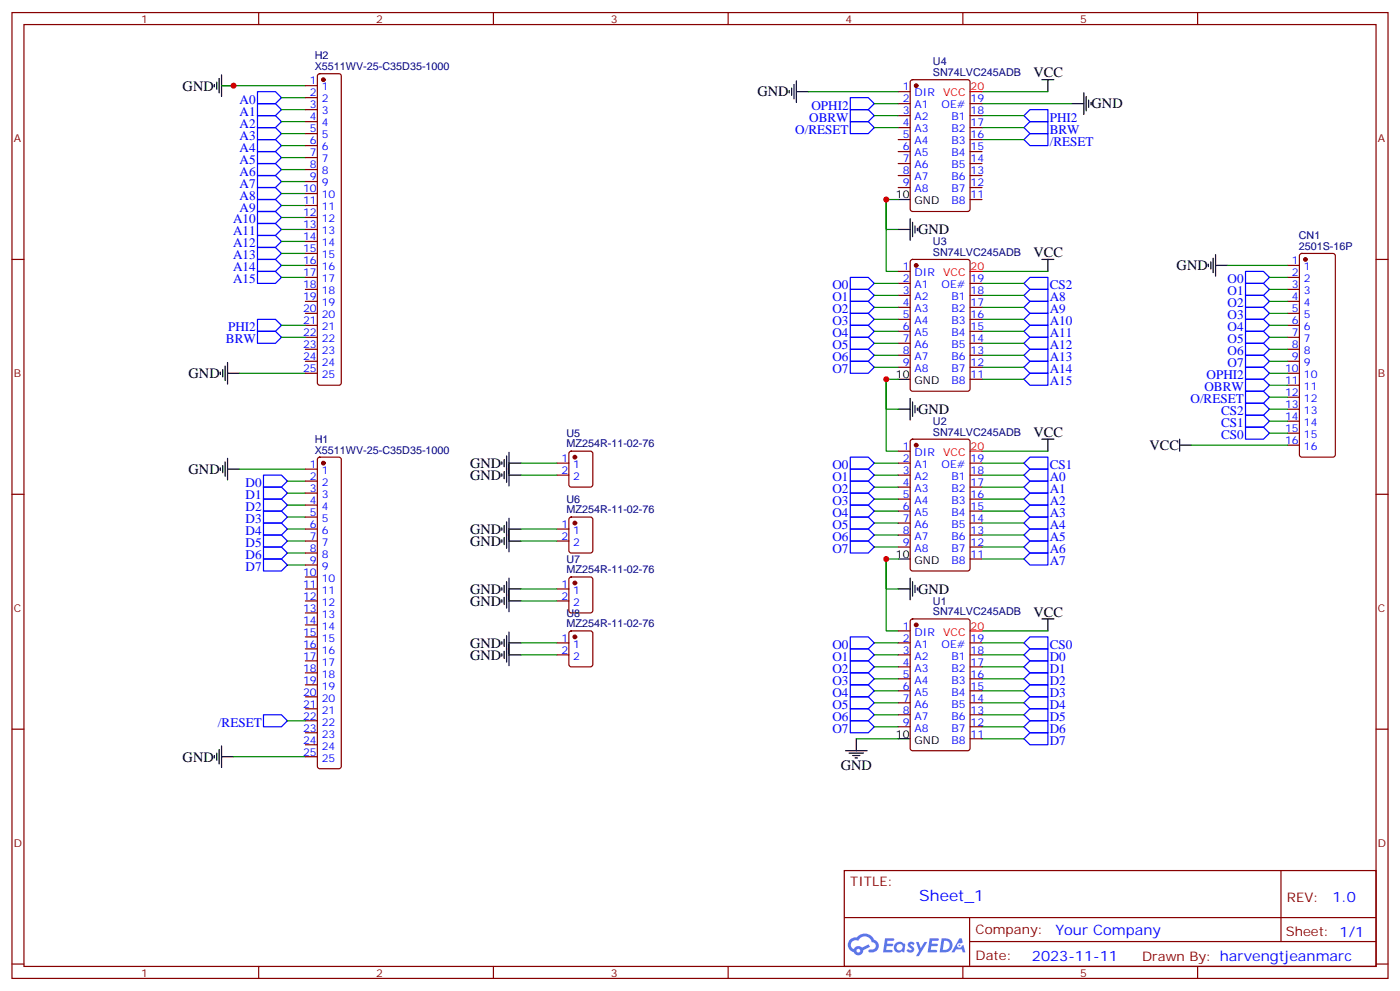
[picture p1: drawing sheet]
<svg xmlns="http://www.w3.org/2000/svg" width="412mm" height="292mm" viewBox="0 0 412 292" stroke-linecap="round" stroke-linejoin="round" font-family="sans-serif">
<g fill="none" stroke="#870000" stroke-width=".35">
<path d="M3.5 3.7h405.4v284.3h-405.4zM7.1 7.2h398.2v277.3h-398.2zM76.2 3.7v3.5M145.3 3.7v3.5M214.5 3.7v3.5M283.6 3.7v3.5M352.8 3.7v3.5M3.5 76.4h3.6M405.3 76.4h3.6M3.5 145.5h3.6M405.3 145.5h3.6M3.5 214.7h3.6"/>
<path d="M405.3 214.7h3.6M248.7 256.3h156.6v28.2h-156.6zM377.3 256.3v20.9M248.7 270.1h156.5M285.6 277.2h119.6M285.6 270.1v14.2M3.5 283.8h3.6M76.2 284.5v3.5M145.3 284.5v3.5M214.5 284.5v3.5M283.6 284.5v3.5M352.8 284.5v3.5"/>
<path d="M405.3 283.8h3.6"/>
</g>
<g fill="#5487ff">
<path d="M267.7 277.5a1.22 1.22 0 0 1 1.7 .2l-.4 .6a.47 .47 0 0 0-.3-.4 .47 .47 0 0 0-.5 .2l.1 .2a1.14 1.14 0 0 1 .8 1.8 1.14 1.14 0 0 1-1.9 0l-.2-.2 .5-.6 .7 .5a.29 .29 0 0 0 .3-.3 .29 .29 0 0 0-.2-.3 1.04 1.04 0 0 1-.6-1.7z"/>
<path d="M260.7 276.2h2.4l.3 .2-.2 .5-1.8 .1-.1 .8h1.5l.3 .4-.3 .4h-1.6l-.2 1.1h1.7l.2 .3-.2 .3-2.6 .1z"/>
<path d="M273.8 276.2h2.4l.3 .2-.1 .5-1.8 .1-.2 .8h1.6l.3 .4-.4 .4-1.6-.1-.1 1.1 1.7 .1 .2 .3-.2 .3-2.6 .1z"/>
<path d="M282.6 276.2h.7l.3 1.3-.6 .3a.69 .69 0 0 0-1 .3 .69 .69 0 0 0 .4 .9 .69 .69 0 0 0 .9-.6l.5-.2 .6 2.2h-.8l-.2-.9h-1.8l-.5 .9h-.8z"/>
<path d="M269.8 277.3h.8l.6 1.8 1.1-1.8h.9l-2.6 4.2h-.8l.9-1.5z"/>
<path d="M277.4 276.2l-.6 4.2h1.3a2.11 2.11 0 0 0 2.5-2.1 2.11 2.11 0 0 0-2.5-2.1zM278.1 277a1.39 1.39 0 0 1 1.7 1.4 1.39 1.39 0 0 1-1.8 1.2h-.3z"/>
<path d="M263.7 277.8a1.54 1.54 0 0 0-.1 2.2 1.54 1.54 0 0 0 2.2 .1l.6 .3 .3-2.3-.2-.3h-.4a1.49 1.49 0 0 0-2.4 0zM264 278.8a.94 .94 0 0 1 1.8 0 .94 .94 0 0 1-1.8 0z"/>
<path d="M250.4 276.6a2.18 2.18 0 0 0 1.1 3.7 1.44 1.44 0 0 0 1.6 .9 1.44 1.44 0 0 0 1.2-1.4l2-1.1-.5-.7-1.9 1a1.47 1.47 0 0 0-2.4 .4 1.39 1.39 0 0 1-.7-1.9 1.39 1.39 0 0 1 2-.5 2.12 2.12 0 0 1 2.2-1.3 2.12 2.12 0 0 1 1.9 1.7 1.14 1.14 0 0 1 1.1 1.4 1.14 1.14 0 0 1-1.7 .7 .43 .43 0 0 0-.5 .4 .43 .43 0 0 0 .4 .5 1.98 1.98 0 0 0 2.5-1.2 1.98 1.98 0 0 0-1.2-2.6 3.1 3.1 0 0 0-5.3-.6l-.9 .1zM252.3 279.9a.55 .55 0 0 1 1.1 0 .55 .55 0 0 1-1.1 0z"/>
<circle cx="282.6" cy="278.3" r=".26"/>
</g>
<g fill="none" stroke="#00f" stroke-width=".35">
<path d="M75.8 27h5.3l1.8 1.8-1.8 1.7h-5.3zM75.8 30.5h5.3l1.8 1.8-1.8 1.7h-5.3zM75.8 37.6h5.3l1.8 1.7-1.8 1.8h-5.3zM75.8 34h5.3l1.8 1.8-1.8 1.8h-5.3zM250.5 28.8h5.3l1.7 1.7-1.7 1.8h-5.3zM250.5 32.3h5.3l1.7 1.7-1.7 1.8h-5.3zM250.5 35.8h5.3l1.7 1.8-1.7 1.7h-5.3zM303.4 32.3h5.3v3.5h-5.3l-1.8-1.8zM303.4 35.8h5.3v3.5h-5.3l-1.8-1.7zM303.4 39.3h5.3v3.6h-5.3l-1.8-1.8zM75.8 41.1h5.3l1.8 1.8-1.8 1.7h-5.3zM75.8 48.2h5.3l1.8 1.7-1.8 1.8h-5.3z"/>
<path d="M75.8 44.6h5.3l1.8 1.8-1.8 1.8h-5.3zM75.8 51.7h5.3l1.8 1.7-1.8 1.8h-5.3zM75.8 55.2h5.3l1.8 1.8-1.8 1.7h-5.3zM75.8 58.7h5.3l1.8 1.8-1.8 1.8h-5.3zM75.8 62.3h5.3l1.8 1.7-1.8 1.8h-5.3zM75.8 65.8h5.3l1.8 1.8-1.8 1.7h-5.3zM75.8 69.3h5.3l1.8 1.8-1.8 1.7h-5.3zM75.8 72.8h5.3l1.8 1.8-1.8 1.8h-5.3zM75.8 76.4h5.3l1.8 1.7-1.8 1.8h-5.3zM75.8 79.9h5.3l1.8 1.8-1.8 1.7h-5.3zM366.9 79.9h5.3l1.7 1.8-1.7 1.7h-5.3zM75.8 94h5.3l1.8 1.8-1.8 1.7h-5.3z"/>
<path d="M75.8 97.5h5.3l1.8 1.8-1.8 1.8h-5.3zM250.5 81.7h5.3l1.7 1.7-1.7 1.8h-5.3zM250.5 85.2h5.3l1.7 1.8-1.7 1.7h-5.3zM250.5 88.7h5.3l1.7 1.8-1.7 1.8h-5.3zM250.5 92.3h5.3l1.7 1.7-1.7 1.8h-5.3zM250.5 95.8h5.3l1.7 1.7-1.7 1.8h-5.3zM250.5 99.3h5.3l1.7 1.8-1.7 1.7h-5.3zM303.4 99.3h5.3v3.5h-5.3l-1.8-1.7zM303.4 92.3h5.3v3.5h-5.3l-1.8-1.8zM303.4 95.8h5.3v3.5h-5.3l-1.8-1.8zM303.4 88.7h5.3v3.6h-5.3l-1.8-1.8zM303.4 85.2h5.3v3.5h-5.3l-1.8-1.7z"/>
<path d="M303.4 81.7h5.3v3.5h-5.3l-1.8-1.8zM366.9 87h5.3l1.7 1.7-1.7 1.8h-5.3zM366.9 83.4h5.3l1.7 1.8-1.7 1.8h-5.3zM366.9 90.5h5.3l1.7 1.8-1.7 1.7h-5.3zM366.9 94h5.3l1.7 1.8-1.7 1.7h-5.3zM366.9 97.5h5.3l1.7 1.8-1.7 1.8h-5.3zM250.5 102.8h5.3l1.7 1.8-1.7 1.8h-5.3zM250.5 106.4h5.3l1.7 1.7-1.7 1.8h-5.3zM303.4 109.9h5.3v3.5h-5.3l-1.8-1.7zM303.4 102.8h5.3v3.6h-5.3l-1.8-1.8zM303.4 106.4h5.3v3.5h-5.3l-1.8-1.8zM366.9 101.1h5.3l1.7 1.7-1.7 1.8h-5.3z"/>
<path d="M366.9 104.6h5.3l1.7 1.8-1.7 1.7h-5.3zM366.9 108.1h5.3l1.7 1.8-1.7 1.8h-5.3zM366.9 111.7h5.3l1.7 1.7-1.7 1.8h-5.3zM366.9 115.2h5.3l1.7 1.7-1.7 1.8h-5.3zM366.9 118.7h5.3l1.7 1.8-1.7 1.7h-5.3zM77.6 139.9h5.3l1.8 1.7-1.8 1.8h-5.3zM250.5 134.6h5.3l1.7 1.7-1.7 1.8h-5.3zM250.5 138.1h5.3l1.7 1.8-1.7 1.7h-5.3zM303.4 138.1h5.3v3.5h-5.3l-1.8-1.7zM303.4 134.6h5.3v3.5h-5.3l-1.8-1.8zM366.9 125.8h5.3l1.7 1.7-1.7 1.8h-5.3zM366.9 122.2h5.3l1.7 1.8-1.7 1.8h-5.3z"/>
<path d="M77.6 143.4h5.3l1.8 1.8-1.8 1.7h-5.3zM77.6 146.9h5.3l1.8 1.8-1.8 1.8h-5.3zM77.6 150.5h5.3l1.8 1.7-1.8 1.8h-5.3zM77.6 154h5.3l1.8 1.8-1.8 1.7h-5.3zM77.6 157.5h5.3l1.8 1.8-1.8 1.7h-5.3zM250.5 145.2h5.3l1.7 1.7-1.7 1.8h-5.3zM250.5 141.6h5.3l1.7 1.8-1.7 1.8h-5.3zM250.5 148.7h5.3l1.7 1.8-1.7 1.7h-5.3zM250.5 152.2h5.3l1.7 1.8-1.7 1.8h-5.3zM250.5 155.8h5.3l1.7 1.7-1.7 1.8h-5.3zM250.5 159.3h5.3l1.7 1.7-1.7 1.8h-5.3zM303.4 155.8h5.3v3.5h-5.3l-1.8-1.8z"/>
<path d="M303.4 159.3h5.3v3.5h-5.3l-1.8-1.8zM303.4 152.2h5.3v3.6h-5.3l-1.8-1.8zM303.4 145.2h5.3v3.5h-5.3l-1.8-1.8zM303.4 148.7h5.3v3.5h-5.3l-1.8-1.7zM303.4 141.6h5.3v3.6h-5.3l-1.8-1.8zM77.6 161h5.3l1.8 1.8-1.8 1.8h-5.3zM77.6 164.6h5.3l1.8 1.7-1.8 1.8h-5.3zM303.4 162.8h5.3v3.5h-5.3l-1.8-1.7zM250.5 187.5h5.3l1.7 1.8-1.7 1.7h-5.3zM250.5 191h5.3l1.7 1.8-1.7 1.8h-5.3zM250.5 198.1h5.3l1.7 1.7-1.7 1.8h-5.3zM250.5 194.6h5.3l1.7 1.7-1.7 1.8h-5.3z"/>
<path d="M303.4 191h5.3v3.6h-5.3l-1.8-1.8zM303.4 194.6h5.3v3.5h-5.3l-1.8-1.8zM303.4 198.1h5.3v3.5h-5.3l-1.8-1.8zM303.4 187.5h5.3v3.5h-5.3l-1.8-1.7zM77.6 210.4h5.3l1.8 1.8-1.8 1.8h-5.3zM250.5 201.6h5.3l1.7 1.8-1.7 1.7h-5.3zM250.5 205.1h5.3l1.7 1.8-1.7 1.8h-5.3zM250.5 208.7h5.3l1.7 1.7-1.7 1.8h-5.3zM250.5 212.2h5.3l1.7 1.8-1.7 1.7h-5.3zM303.4 215.7h5.3v3.6h-5.3l-1.8-1.8zM303.4 201.6h5.3v3.5h-5.3l-1.8-1.7zM303.4 205.1h5.3v3.6h-5.3l-1.8-1.8z"/>
<path d="M303.4 208.7h5.3v3.5h-5.3l-1.8-1.8zM303.4 212.2h5.3v3.5h-5.3l-1.8-1.7z"/>
</g>
<g fill="none" stroke="#000" stroke-width=".35">
<path d="M63.1 24.9v.7M63.9 24.2v2.1M64.6 23.1v4.2M65.3 25.2h3.5M65.3 22v6.4M232.5 26.6v.7M233.2 25.9v2.1M233.9 24.9v4.2M234.6 27h3.5M234.6 23.8v6.4M306.9 23.5h3.5M308.7 23.5v3.5"/>
<path d="M315.7 30.5h3.6M319.3 27.3v6.4M320 28.4v4.2M320.7 29.5v2.1M321.4 30.2v.7M264.6 58.7h3.5M264.6 67.6h3.5M268.1 64.4v6.3M268.8 65.4v4.3M269.5 66.5v2.1M270.2 67.2v.7M306.9 76.4h3.5"/>
<path d="M308.7 76.4v3.5M356 77.8v.7M356.7 77.1v2.1M357.4 76v4.3M358.1 78.1h3.5M358.1 75v6.3M64.9 109.5v.7M65.6 108.8v2.1M66.3 107.8v4.2M67 106.7v6.4M67 109.9h3.6M264.6 111.7h3.5"/>
<path d="M268.1 117.3v6.3M268.8 118.4v4.2M269.5 119.4v2.1M64.9 137.8v.7M65.6 137.1v2.1M66.3 136v4.2M67 138.1h3.6M67 134.9v6.4M147.8 136v.7M147.8 139.5v.7M148.5 135.3v2.1M148.5 138.8v2.1"/>
<path d="M149.2 134.2v7.8M149.9 136.3h3.6M149.9 133.2v9.9M149.9 139.9h3.6M264.6 120.5h3.5M270.2 120.1v.7M306.9 129.3h3.5M308.7 129.3v3.5M347.5 131.1h3.5M347.5 129.3v3.5M147.8 155.4v.7M147.8 158.9v.7"/>
<path d="M148.5 154.7v2.1M148.5 158.2v2.1M149.2 153.6v7.8M149.9 152.6v9.9M149.9 155.8h3.6M149.9 159.3h3.6M147.8 173v.7M147.8 176.6v.7M148.5 172.3v2.1M148.5 175.9v2.1M149.2 171.3v7.7M149.9 173.4h3.6"/>
<path d="M149.9 170.2v9.9M149.9 176.9h3.6M264.6 173.4h3.5M264.6 164.6h3.5M268.1 170.2v6.4M268.8 171.3v4.2M269.5 172.3v2.1M270.2 173v.7M147.8 188.9v.7M147.8 192.4v.7M148.5 188.2v2.1M148.5 191.7v2.2"/>
<path d="M149.2 187.1v7.8M149.9 186.1v9.9M149.9 189.3h3.6M149.9 192.8h3.6M306.9 182.2h3.5M308.7 182.2v3.5M65.3 219.6v6.4M252.2 217.5v3.5M264.6 217.5h3.5M63.1 222.4v.7M63.9 221.7v2.1M64.6 220.7v4.2"/>
<path d="M65.3 222.8h3.5M249.1 221h6.3M250.1 221.7h4.3M251.2 222.4h2.1M251.9 223.1h.7"/>
</g>
<g fill="none" stroke="#008700" stroke-width=".35">
<path d="M65.3 25.2h24.7M82.9 28.8h7.1M82.9 32.3h7.1M82.9 35.8h7.1M82.9 39.3h7.1M238.1 27h26.5M257.5 30.5h7.1M257.5 34h7.1M257.5 37.6h7.1M289.3 27h19.4M289.3 30.5h26.4M289.3 34h12.3"/>
<path d="M289.3 37.6h12.3M82.9 42.9h7.1M82.9 46.4h7.1M82.9 49.9h7.1M82.9 53.4h7.1M82.9 57h7.1M261.1 58.7h3.5M289.3 41.1h12.3M82.9 60.5h7.1M82.9 64h7.1M82.9 67.6h7.1M82.9 71.1h7.1"/>
<path d="M82.9 74.6h7.1M82.9 78.1h7.1M264.6 67.6h-3.5v-8.9v21.2h3.5M289.3 79.9h19.4M361.6 78.1h17.6M82.9 81.7h7.1M82.9 95.8h7.1M82.9 99.3h7.1M257.5 87h7.1M257.5 90.5h7.1M257.5 94h7.1M257.5 97.5h7.1"/>
<path d="M257.5 83.4h7.1M289.3 87h12.3M289.3 90.5h12.3M289.3 94h12.3M289.3 97.5h12.3M289.3 83.4h12.3M373.9 81.7h5.3M373.9 95.8h5.3M373.9 99.3h5.3M373.9 85.2h5.3M373.9 88.7h5.3M373.9 92.3h5.3"/>
<path d="M70.6 109.9h19.4M257.5 101.1h7.1M257.5 104.6h7.1M257.5 108.1h7.1M261.1 111.7h3.5M289.3 101.1h12.3M289.3 104.6h12.3M289.3 108.1h12.3M289.3 111.7h12.3M373.9 109.9h5.3M373.9 102.8h5.3M373.9 106.4h5.3"/>
<path d="M373.9 113.4h5.3M373.9 116.9h5.3M70.6 138.1h19.4M153.5 139.9h10.5M153.5 136.3h10.5M257.5 139.9h7.1M257.5 136.3h7.1M264.6 120.5h-3.5v-8.8v21.1h3.5M289.3 139.9h12.3M289.3 132.8h19.4M289.3 136.3h12.3M351 131.1h28.2"/>
<path d="M373.9 120.5h5.3M373.9 124h5.3M373.9 127.5h5.3M84.7 141.6h5.3M84.7 145.2h5.3M84.7 148.7h5.3M84.7 152.2h5.3M84.7 155.8h5.3M84.7 159.3h5.3M153.5 155.8h10.5M153.5 159.3h10.5M257.5 143.4h7.1"/>
<path d="M257.5 146.9h7.1M257.5 150.5h7.1M257.5 154h7.1M257.5 157.5h7.1M289.3 143.4h12.3M289.3 146.9h12.3M289.3 150.5h12.3M289.3 154h12.3M289.3 157.5h12.3M84.7 162.8h5.3M84.7 166.3h5.3M153.5 173.4h10.5"/>
<path d="M153.5 176.9h10.5M257.5 161h7.1M261.1 164.6h3.5M264.6 173.4h-3.5v-8.8v21.1h3.5M289.3 161h12.3M289.3 164.6h12.3M153.5 192.8h10.5M153.5 189.3h10.5M257.5 192.8h7.1M257.5 196.3h7.1M257.5 199.8h7.1M257.5 189.3h7.1"/>
<path d="M289.3 192.8h12.3M289.3 196.3h12.3M289.3 199.8h12.3M289.3 185.7h19.4M289.3 189.3h12.3M84.7 212.2h5.3M252.2 217.5h12.4M257.5 203.4h7.1M257.5 206.9h7.1M257.5 210.4h7.1M257.5 214h7.1M289.3 203.4h12.3"/>
<path d="M289.3 206.9h12.3M289.3 210.4h12.3M289.3 214h12.3M289.3 217.5h12.3M68.8 222.8h21.2"/>
</g>
<g fill="none" stroke="#870000" stroke-width=".35">
<path d="M90 25.2h3.5M90 28.8h3.5M90 32.3h3.5M90 35.8h3.5M90 39.3h3.5M93.7 21.9l.5-.2h5.6l.5 .2 .2 .5v90.3l-.2 .5-.5 .2h-5.6l-.5-.2-.2-.5v-90.3zM264.6 30.5h3.5M264.6 34h3.5M264.6 37.6h3.5M264.6 27h3.5M268.3 23.7l.5-.2h16.2l.7 .4 .1 37.7-.5 .6-16.5 .1-.6-.5-.1-37.6zM285.8 30.5h3.5"/>
<path d="M285.8 34h3.5M285.8 37.6h3.5M90 42.9h3.5M90 46.4h3.5M90 49.9h3.5M90 53.4h3.5M90 57h3.5M264.6 41.1h3.5M264.6 44.6h3.5M264.6 48.2h3.5M264.6 51.7h3.5M264.6 55.2h3.5"/>
<path d="M285.8 41.1h3.5M285.8 44.6h3.5M285.8 48.2h3.5M285.8 51.7h3.5M285.8 55.2h3.5M285.8 58.7h3.5M90 60.5h3.5M90 64h3.5M90 67.6h3.5M90 71.1h3.5M90 74.6h3.5M90 78.1h3.5"/>
<path d="M264.6 79.9h3.5M268.3 76.6l.5-.2h16.2l.7 .4 .1 37.7-.5 .6-16.5 .1-.6-.5-.1-37.6zM379.2 78.1h3.6M383 74.8l.5-.2h9.1l.5 .2 .2 .5v58.6l-.2 .5-.5 .2h-9.1l-.5-.2-.2-.5v-58.6zM90 81.7h3.5M90 85.2h3.5M90 88.7h3.5M90 92.3h3.5M90 95.8h3.5M90 99.3h3.5M264.6 83.4h3.5M264.6 87h3.5"/>
<path d="M264.6 90.5h3.5M264.6 94h3.5M264.6 97.5h3.5M285.8 83.4h3.5M285.8 87h3.5M285.8 90.5h3.5M285.8 94h3.5M285.8 97.5h3.5M379.2 81.7h3.6M379.2 85.2h3.6M379.2 88.7h3.6M379.2 92.3h3.6"/>
<path d="M379.2 95.8h3.6M379.2 99.3h3.6M90 102.8h3.5M90 106.4h3.5M90 109.9h3.5M264.6 101.1h3.5M264.6 104.6h3.5M264.6 108.1h3.5M285.8 101.1h3.5M285.8 104.6h3.5M285.8 108.1h3.5M285.8 111.7h3.5"/>
<path d="M379.2 102.8h3.6M379.2 106.4h3.6M379.2 109.9h3.6M379.2 113.4h3.6M379.2 116.9h3.6M90 138.1h3.5M93.7 134.8l.5-.2h5.6l.5 .2 .2 .5v90.3l-.2 .5-.5 .2h-5.6l-.5-.2-.2-.5v-90.3zM164 136.3h3.6M164 139.9h3.6M167.8 133l.5-.2h5.6l.7 .5v9.4l-.4 .6-5.9 .1-.7-.5v-9.4zM264.6 136.3h3.5M264.6 139.9h3.5"/>
<path d="M264.6 132.8h3.5M268.3 129.5l.5-.2h16.2l.7 .4 .1 37.7-.5 .6-16.5 .1-.6-.5-.1-37.6zM285.8 136.3h3.5M285.8 139.9h3.5M379.2 120.5h3.6M379.2 124h3.6M379.2 127.5h3.6M379.2 131.1h3.6M90 141.6h3.5M90 145.2h3.5M90 148.7h3.5M90 152.2h3.5"/>
<path d="M90 155.8h3.5M90 159.3h3.5M164 155.8h3.6M164 159.3h3.6M167.8 152.4l.5-.2h5.6l.7 .5v9.4l-.4 .7h-5.9l-.7-.5v-9.4zM264.6 143.4h3.5M264.6 146.9h3.5M264.6 150.5h3.5M264.6 154h3.5M264.6 157.5h3.5M285.8 143.4h3.5M285.8 146.9h3.5"/>
<path d="M285.8 150.5h3.5M285.8 154h3.5M285.8 157.5h3.5M90 162.8h3.5M90 166.3h3.5M90 169.9h3.5M90 173.4h3.5M90 176.9h3.5M164 173.4h3.6M164 176.9h3.6M167.8 170.1l.5-.2h5.6l.7 .4v9.4l-.4 .7h-5.9l-.7-.4v-9.4zM264.6 161h3.5"/>
<path d="M285.8 161h3.5M285.8 164.6h3.5M90 180.4h3.5M90 184h3.5M90 187.5h3.5M90 191h3.5M90 194.6h3.5M90 198.1h3.5M164 189.3h3.6M164 192.8h3.6M167.8 185.9l.5-.2h5.6l.7 .5v9.4l-.4 .7h-5.9l-.7-.4v-9.5zM264.6 189.3h3.5"/>
<path d="M264.6 192.8h3.5M264.6 196.3h3.5M264.6 199.8h3.5M264.6 185.7h3.5M268.3 182.4l.5-.2h16.2l.7 .4 .1 37.7-.5 .7h-16.5l-.6-.4-.1-37.7zM285.8 189.3h3.5M285.8 192.8h3.5M285.8 196.3h3.5M285.8 199.8h3.5M90 201.6h3.5M90 205.1h3.5M90 208.7h3.5"/>
<path d="M90 212.2h3.5M90 215.7h3.5M90 219.3h3.5M264.6 203.4h3.5M264.6 206.9h3.5M264.6 210.4h3.5M264.6 214h3.5M285.8 203.4h3.5M285.8 206.9h3.5M285.8 210.4h3.5M285.8 214h3.5M285.8 217.5h3.5"/>
<path d="M90 222.8h3.5"/>
</g>
<g fill="#870000" stroke="#870000" stroke-width=".35">
<circle cx="95.2" cy="136.3" r=".53"/>
<circle cx="95.2" cy="23.5" r=".53"/>
<circle cx="384.5" cy="76.4" r=".53"/>
<circle cx="169.3" cy="134.6" r=".53"/>
<circle cx="169.3" cy="154" r=".53"/>
<circle cx="169.3" cy="171.6" r=".53"/>
<circle cx="169.3" cy="187.5" r=".53"/>
<circle cx="269.9" cy="25.2" r=".53"/>
<circle cx="269.9" cy="78.1" r=".53"/>
<circle cx="269.9" cy="131.1" r=".53"/>
<circle cx="269.9" cy="184" r=".53"/>
</g>
<path d="M285.8 27h3.5M285.8 79.9h3.5M285.8 132.8h3.5M285.8 185.7h3.5" fill="none" stroke="#f00" stroke-width=".35"/>
<g fill="#c00">
<circle cx="68.8" cy="25.2" r=".88"/>
<circle cx="261.1" cy="111.7" r=".88"/>
<circle cx="261.1" cy="164.6" r=".88"/>
<circle cx="261.1" cy="58.7" r=".88"/>
</g>
<text font-size="4.6" fill="#00f" x="270.8" y="265.3">Sheet_1</text>
<g font-size="4.2">
<text x="304.4" y="22.8">VCC</text>
<text x="53.8" y="26.7">GND</text>
<text x="223.1" y="28.4">GND</text>
<text x="321.6" y="31.9">GND</text>
<text x="270.4" y="69">GND</text>
<text x="304.4" y="75.7">VCC</text>
<text x="346.6" y="79.6">GND</text>
<text x="55.6" y="111.3">GND</text>
<text x="270.4" y="121.9">GND</text>
<text x="304.4" y="128.6">VCC</text>
<text x="138.5" y="137.8">GND</text>
<text x="338.6" y="132.5">VCC</text>
<text x="55.6" y="139.5">GND</text>
<text x="138.5" y="141.3">GND</text>
<text x="138.5" y="157.2">GND</text>
<text x="138.5" y="160.7">GND</text>
<text x="138.5" y="174.8">GND</text>
<text x="138.5" y="178.3">GND</text>
<text x="270.4" y="174.8">GND</text>
<text x="304.4" y="181.5">VCC</text>
<text x="138.5" y="190.7">GND</text>
<text x="138.5" y="194.2">GND</text>
<text x="53.8" y="224.2">GND</text>
<text x="247.6" y="226.7">GND</text>
</g>
<g font-size="4.2" fill="#00f">
<text x="392.5" y="265.6">1.0</text>
<text x="310.9" y="275.1">Your Company</text>
<text x="304" y="282.9">2023-11-11</text>
</g>
<g font-size="3.9" fill="#00f">
<text x="70.6" y="30.5">A0</text>
<text x="70.6" y="34">A1</text>
<text x="238.4" y="35.8">OBRW</text>
<text x="239" y="32.3">OPHI2</text>
<text x="309.2" y="35.8">PHI2</text>
<text x="70.6" y="41.1">A3</text>
<text x="70.6" y="37.6">A2</text>
<text x="234.3" y="39.3">O/RESET</text>
<text x="309.2" y="39.3">BRW</text>
<text x="70.6" y="44.6">A4</text>
<text x="309.2" y="42.9">/RESET</text>
<text x="70.6" y="51.7">A6</text>
<text x="70.6" y="48.2">A5</text>
<text x="70.6" y="55.2">A7</text>
<text x="70.6" y="58.7">A8</text>
<text x="68.6" y="65.8">A10</text>
<text x="70.6" y="62.3">A9</text>
<text x="68.6" y="69.3">A11</text>
<text x="68.6" y="72.8">A12</text>
<text x="68.6" y="76.4">A13</text>
<text x="68.6" y="79.9">A14</text>
<text x="68.6" y="83.4">A15</text>
<text x="361.6" y="83.4">O0</text>
<text x="245.2" y="85.2">O0</text>
<text x="245.2" y="88.7">O1</text>
<text x="309.2" y="88.7">A8</text>
<text x="309.2" y="85.2">CS2</text>
<text x="361.6" y="87">O1</text>
<text x="245.2" y="92.3">O2</text>
<text x="245.2" y="95.8">O3</text>
<text x="309.2" y="95.8">A10</text>
<text x="309.2" y="92.3">A9</text>
<text x="361.6" y="90.5">O2</text>
<text x="361.6" y="94">O3</text>
<text x="66.5" y="101.1">BRW</text>
<text x="67.2" y="97.5">PHI2</text>
<text x="245.2" y="99.3">O4</text>
<text x="309.2" y="99.3">A11</text>
<text x="361.6" y="97.5">O4</text>
<text x="361.6" y="101.1">O5</text>
<text x="245.2" y="102.8">O5</text>
<text x="245.2" y="106.4">O6</text>
<text x="309.2" y="106.4">A13</text>
<text x="309.2" y="102.8">A12</text>
<text x="361.6" y="104.6">O6</text>
<text x="245.2" y="109.9">O7</text>
<text x="309.2" y="113.4">A15</text>
<text x="309.2" y="109.9">A14</text>
<text x="355.4" y="111.7">OPHI2</text>
<text x="361.6" y="108.1">O7</text>
<text x="350.7" y="118.7">O/RESET</text>
<text x="354.8" y="115.2">OBRW</text>
<text x="359.7" y="125.8">CS1</text>
<text x="359.7" y="122.2">CS2</text>
<text x="359.7" y="129.3">CS0</text>
<text x="72.3" y="143.4">D0</text>
<text x="245.2" y="138.1">O0</text>
<text x="245.2" y="141.6">O1</text>
<text x="309.2" y="141.6">A0</text>
<text x="309.2" y="138.1">CS1</text>
<text x="72.3" y="146.9">D1</text>
<text x="245.2" y="148.7">O3</text>
<text x="245.2" y="145.2">O2</text>
<text x="309.2" y="148.7">A2</text>
<text x="309.2" y="145.2">A1</text>
<text x="72.3" y="150.5">D2</text>
<text x="72.3" y="154">D3</text>
<text x="245.2" y="152.2">O4</text>
<text x="245.2" y="155.8">O5</text>
<text x="309.2" y="155.8">A4</text>
<text x="309.2" y="152.2">A3</text>
<text x="72.3" y="157.5">D4</text>
<text x="72.3" y="161">D5</text>
<text x="245.2" y="159.3">O6</text>
<text x="309.2" y="159.3">A5</text>
<text x="72.3" y="164.6">D6</text>
<text x="245.2" y="162.8">O7</text>
<text x="309.2" y="166.3">A7</text>
<text x="309.2" y="162.8">A6</text>
<text x="72.3" y="168.1">D7</text>
<text x="245.2" y="191">O0</text>
<text x="309.2" y="191">CS0</text>
<text x="245.2" y="194.6">O1</text>
<text x="309.2" y="194.6">D0</text>
<text x="245.2" y="201.6">O3</text>
<text x="245.2" y="198.1">O2</text>
<text x="309.2" y="198.1">D1</text>
<text x="309.2" y="201.6">D2</text>
<text x="245.2" y="205.1">O4</text>
<text x="245.2" y="208.7">O5</text>
<text x="309.2" y="205.1">D3</text>
<text x="309.2" y="208.7">D4</text>
<text x="64.2" y="214">/RESET</text>
<text x="245.2" y="212.2">O6</text>
<text x="245.2" y="215.7">O7</text>
<text x="309.2" y="212.2">D5</text>
<text x="309.2" y="215.7">D6</text>
<text x="309.2" y="219.3">D7</text>
</g>
<g font-size="3.9" fill="#800">
<text x="250.5" y="260.9">TITLE:</text>
<text x="379.1" y="265.6">REV:</text>
<text x="287.4" y="275.1">Company:</text>
<text x="378.7" y="275.7">Sheet: 1/1</text>
<text x="287.4" y="282.8">Date:</text>
<text x="336.4" y="282.8">Drawn By: harvengtjeanmarc</text>
</g>
<g font-size="3.2" fill="#800">
<text x="41.6" y="6.7">1</text>
<text x="110.8" y="6.7">2</text>
<text x="179.9" y="6.7">3</text>
<text x="249.1" y="6.7">4</text>
<text x="318.2" y="6.7">5</text>
<text x="4.1" y="41.8">A</text>
<text x="405.9" y="41.8">A</text>
<text x="4.1" y="110.9">B</text>
<text x="405.9" y="110.9">B</text>
<text x="4.1" y="180.1">C</text>
<text x="405.9" y="180.1">C</text>
<text x="4.1" y="249.2">D</text>
<text x="405.9" y="249.2">D</text>
<text x="41.6" y="287.5">1</text>
<text x="110.8" y="287.5">2</text>
<text x="179.9" y="287.5">3</text>
<text x="249.1" y="287.5">4</text>
<text x="318.2" y="287.5">5</text>
</g>
<g font-size="3.2" fill="#000080">
<text x="92.7" y="17.5">H2</text>
<text x="92.7" y="20.6">X5511WV-25-C35D35-1000</text>
<text x="274.8" y="22.4">SN74LVC245ADB</text>
<text x="274.8" y="19.2">U4</text>
<text x="382.6" y="70.4">CN1</text>
<text x="274.8" y="75.3">SN74LVC245ADB</text>
<text x="274.8" y="72.1">U3</text>
<text x="382.6" y="73.5">2501S-16P</text>
<text x="274.8" y="125.1">U2</text>
<text x="92.7" y="130.4">H1</text>
<text x="166.9" y="131.7">MZ254R-11-02-76</text>
<text x="166.9" y="128.6">U5</text>
<text x="274.8" y="128.2">SN74LVC245ADB</text>
<text x="92.7" y="133.5">X5511WV-25-C35D35-1000</text>
<text x="166.9" y="148">U6</text>
<text x="166.9" y="151.1">MZ254R-11-02-76</text>
<text x="166.9" y="165.7">U7</text>
<text x="166.9" y="168.7">MZ254R-11-02-76</text>
<text x="274.8" y="178">U1</text>
<text x="166.9" y="184.6">MZ254R-11-02-76</text>
<text x="166.9" y="181.6">U8</text>
<text x="274.8" y="181.2">SN74LVC245ADB</text>
</g>
<g font-size="3.2" fill="#00f">
<text x="91.3" y="24.9">1</text>
<text x="91.3" y="28.4">2</text>
<text x="94.8" y="26.6">1</text>
<text x="265.9" y="26.6">1</text>
<text x="269.4" y="28.4">DIR</text>
<text x="91.3" y="31.9">3</text>
<text x="91.3" y="35.5">4</text>
<text x="94.8" y="30.2">2</text>
<text x="94.8" y="33.7">3</text>
<text x="265.9" y="33.7">3</text>
<text x="265.9" y="30.2">2</text>
<text x="269.4" y="35.5">A2</text>
<text x="269.4" y="31.9">A1</text>
<text x="277.3" y="31.9">OE#</text>
<text x="280.3" y="35.5">B1</text>
<text x="285.9" y="30.2">19</text>
<text x="285.9" y="33.7">18</text>
<text x="91.3" y="39">5</text>
<text x="94.8" y="37.2">4</text>
<text x="94.8" y="40.7">5</text>
<text x="265.9" y="40.7">5</text>
<text x="265.9" y="37.2">4</text>
<text x="269.4" y="39">A3</text>
<text x="280.3" y="39">B2</text>
<text x="285.9" y="37.2">17</text>
<text x="285.9" y="40.7">16</text>
<text x="91.3" y="42.5">6</text>
<text x="91.3" y="46">7</text>
<text x="94.8" y="44.3">6</text>
<text x="94.8" y="47.8">7</text>
<text x="265.9" y="47.8">7</text>
<text x="265.9" y="44.3">6</text>
<text x="269.4" y="46">A5</text>
<text x="269.4" y="42.5">A4</text>
<text x="280.3" y="42.5">B3</text>
<text x="280.3" y="46">B4</text>
<text x="285.9" y="44.3">15</text>
<text x="285.9" y="47.8">14</text>
<text x="91.3" y="49.6">8</text>
<text x="91.3" y="53.1">9</text>
<text x="94.8" y="51.3">8</text>
<text x="265.9" y="51.3">8</text>
<text x="269.4" y="53.1">A7</text>
<text x="269.4" y="49.6">A6</text>
<text x="280.3" y="49.6">B5</text>
<text x="280.3" y="53.1">B6</text>
<text x="285.9" y="51.3">13</text>
<text x="89.3" y="56.6">10</text>
<text x="94.8" y="54.9">9</text>
<text x="94.8" y="58.4">10</text>
<text x="265.9" y="54.9">9</text>
<text x="269.4" y="56.6">A8</text>
<text x="280.3" y="56.6">B7</text>
<text x="285.9" y="54.9">12</text>
<text x="285.9" y="58.4">11</text>
<text x="89.3" y="60.1">11</text>
<text x="89.3" y="63.7">12</text>
<text x="94.8" y="61.9">11</text>
<text x="94.8" y="65.4">12</text>
<text x="280.3" y="60.1">B8</text>
<text x="89.3" y="67.2">13</text>
<text x="89.3" y="70.7">14</text>
<text x="94.8" y="69">13</text>
<text x="89.3" y="74.3">15</text>
<text x="89.3" y="77.8">16</text>
<text x="94.8" y="72.5">14</text>
<text x="94.8" y="76">15</text>
<text x="380.6" y="77.8">1</text>
<text x="89.3" y="81.3">17</text>
<text x="94.8" y="79.6">16</text>
<text x="94.8" y="83.1">17</text>
<text x="265.9" y="83.1">2</text>
<text x="265.9" y="79.6">1</text>
<text x="269.4" y="81.3">DIR</text>
<text x="285.9" y="83.1">19</text>
<text x="380.6" y="81.3">2</text>
<text x="384.1" y="79.6">1</text>
<text x="384.1" y="83.1">2</text>
<text x="89.3" y="84.8">18</text>
<text x="89.3" y="88.4">19</text>
<text x="94.8" y="86.6">18</text>
<text x="265.9" y="86.6">3</text>
<text x="269.4" y="88.4">A2</text>
<text x="269.4" y="84.8">A1</text>
<text x="277.3" y="84.8">OE#</text>
<text x="280.3" y="88.4">B1</text>
<text x="285.9" y="86.6">18</text>
<text x="380.6" y="84.8">3</text>
<text x="380.6" y="88.4">4</text>
<text x="384.1" y="86.6">3</text>
<text x="89.3" y="91.9">20</text>
<text x="89.3" y="95.4">21</text>
<text x="94.8" y="90.1">19</text>
<text x="94.8" y="93.7">20</text>
<text x="265.9" y="93.7">5</text>
<text x="265.9" y="90.1">4</text>
<text x="269.4" y="95.4">A4</text>
<text x="269.4" y="91.9">A3</text>
<text x="280.3" y="91.9">B2</text>
<text x="280.3" y="95.4">B3</text>
<text x="285.9" y="90.1">17</text>
<text x="285.9" y="93.7">16</text>
<text x="380.6" y="91.9">5</text>
<text x="380.6" y="95.4">6</text>
<text x="384.1" y="90.1">4</text>
<text x="384.1" y="93.7">5</text>
<text x="89.3" y="99">22</text>
<text x="94.8" y="97.2">21</text>
<text x="94.8" y="100.7">22</text>
<text x="265.9" y="100.7">7</text>
<text x="265.9" y="97.2">6</text>
<text x="269.4" y="99">A5</text>
<text x="280.3" y="99">B4</text>
<text x="285.9" y="97.2">15</text>
<text x="285.9" y="100.7">14</text>
<text x="380.6" y="99">7</text>
<text x="384.1" y="97.2">6</text>
<text x="384.1" y="100.7">7</text>
<text x="89.3" y="102.5">23</text>
<text x="89.3" y="106">24</text>
<text x="94.8" y="104.2">23</text>
<text x="94.8" y="107.8">24</text>
<text x="265.9" y="107.8">9</text>
<text x="265.9" y="104.2">8</text>
<text x="269.4" y="106">A7</text>
<text x="269.4" y="102.5">A6</text>
<text x="280.3" y="102.5">B5</text>
<text x="280.3" y="106">B6</text>
<text x="285.9" y="104.2">13</text>
<text x="285.9" y="107.8">12</text>
<text x="380.6" y="102.5">8</text>
<text x="380.6" y="106">9</text>
<text x="384.1" y="104.2">8</text>
<text x="384.1" y="107.8">9</text>
<text x="89.3" y="109.5">25</text>
<text x="94.8" y="111.3">25</text>
<text x="269.4" y="109.5">A8</text>
<text x="280.3" y="109.5">B7</text>
<text x="280.3" y="113.1">B8</text>
<text x="285.9" y="111.3">11</text>
<text x="378.6" y="109.5">10</text>
<text x="378.6" y="113.1">11</text>
<text x="384.1" y="111.3">10</text>
<text x="378.6" y="116.6">12</text>
<text x="384.1" y="114.8">11</text>
<text x="384.1" y="118.4">12</text>
<text x="378.6" y="120.1">13</text>
<text x="378.6" y="123.6">14</text>
<text x="384.1" y="121.9">13</text>
<text x="384.1" y="125.4">14</text>
<text x="378.6" y="127.2">15</text>
<text x="378.6" y="130.7">16</text>
<text x="384.1" y="128.9">15</text>
<text x="91.3" y="137.8">1</text>
<text x="165.4" y="136">1</text>
<text x="168.9" y="137.8">1</text>
<text x="265.9" y="136">2</text>
<text x="265.9" y="132.5">1</text>
<text x="269.4" y="137.8">A1</text>
<text x="269.4" y="134.2">DIR</text>
<text x="277.3" y="137.8">OE#</text>
<text x="285.9" y="136">19</text>
<text x="384.1" y="132.5">16</text>
<text x="91.3" y="141.3">2</text>
<text x="94.8" y="139.5">1</text>
<text x="94.8" y="143.1">2</text>
<text x="165.4" y="139.5">2</text>
<text x="168.9" y="141.3">2</text>
<text x="265.9" y="143.1">4</text>
<text x="265.9" y="139.5">3</text>
<text x="269.4" y="141.3">A2</text>
<text x="280.3" y="141.3">B1</text>
<text x="285.9" y="139.5">18</text>
<text x="285.9" y="143.1">17</text>
<text x="91.3" y="144.8">3</text>
<text x="91.3" y="148.3">4</text>
<text x="94.8" y="146.6">3</text>
<text x="265.9" y="146.6">5</text>
<text x="269.4" y="148.3">A4</text>
<text x="269.4" y="144.8">A3</text>
<text x="280.3" y="144.8">B2</text>
<text x="280.3" y="148.3">B3</text>
<text x="285.9" y="146.6">16</text>
<text x="91.3" y="151.9">5</text>
<text x="91.3" y="155.4">6</text>
<text x="94.8" y="150.1">4</text>
<text x="94.8" y="153.6">5</text>
<text x="165.4" y="155.4">1</text>
<text x="265.9" y="153.6">7</text>
<text x="265.9" y="150.1">6</text>
<text x="269.4" y="155.4">A6</text>
<text x="269.4" y="151.9">A5</text>
<text x="280.3" y="151.9">B4</text>
<text x="280.3" y="155.4">B5</text>
<text x="285.9" y="150.1">15</text>
<text x="285.9" y="153.6">14</text>
<text x="91.3" y="158.9">7</text>
<text x="94.8" y="157.2">6</text>
<text x="94.8" y="160.7">7</text>
<text x="165.4" y="158.9">2</text>
<text x="168.9" y="157.2">1</text>
<text x="168.9" y="160.7">2</text>
<text x="265.9" y="160.7">9</text>
<text x="265.9" y="157.2">8</text>
<text x="269.4" y="158.9">A7</text>
<text x="280.3" y="158.9">B6</text>
<text x="285.9" y="157.2">13</text>
<text x="285.9" y="160.7">12</text>
<text x="91.3" y="162.5">8</text>
<text x="91.3" y="166">9</text>
<text x="94.8" y="164.2">8</text>
<text x="94.8" y="167.7">9</text>
<text x="269.4" y="162.5">A8</text>
<text x="280.3" y="162.5">B7</text>
<text x="280.3" y="166">B8</text>
<text x="285.9" y="164.2">11</text>
<text x="89.3" y="169.5">10</text>
<text x="89.3" y="173">11</text>
<text x="94.8" y="171.3">10</text>
<text x="165.4" y="173">1</text>
<text x="89.3" y="176.6">12</text>
<text x="94.8" y="174.8">11</text>
<text x="94.8" y="178.3">12</text>
<text x="165.4" y="176.6">2</text>
<text x="168.9" y="174.8">1</text>
<text x="168.9" y="178.3">2</text>
<text x="89.3" y="180.1">13</text>
<text x="89.3" y="183.6">14</text>
<text x="94.8" y="181.9">13</text>
<text x="94.8" y="185.4">14</text>
<text x="265.9" y="185.4">1</text>
<text x="89.3" y="187.1">15</text>
<text x="89.3" y="190.7">16</text>
<text x="94.8" y="188.9">15</text>
<text x="165.4" y="188.9">1</text>
<text x="168.9" y="190.7">1</text>
<text x="265.9" y="188.9">2</text>
<text x="269.4" y="190.7">A1</text>
<text x="269.4" y="187.1">DIR</text>
<text x="277.3" y="190.7">OE#</text>
<text x="285.9" y="188.9">19</text>
<text x="89.3" y="194.2">17</text>
<text x="89.3" y="197.7">18</text>
<text x="94.8" y="192.4">16</text>
<text x="94.8" y="196">17</text>
<text x="165.4" y="192.4">2</text>
<text x="168.9" y="194.2">2</text>
<text x="265.9" y="196">4</text>
<text x="265.9" y="192.4">3</text>
<text x="269.4" y="197.7">A3</text>
<text x="269.4" y="194.2">A2</text>
<text x="280.3" y="194.2">B1</text>
<text x="280.3" y="197.7">B2</text>
<text x="285.9" y="192.4">18</text>
<text x="285.9" y="196">17</text>
<text x="89.3" y="201.3">19</text>
<text x="94.8" y="199.5">18</text>
<text x="94.8" y="203">19</text>
<text x="265.9" y="203">6</text>
<text x="265.9" y="199.5">5</text>
<text x="269.4" y="201.3">A4</text>
<text x="280.3" y="201.3">B3</text>
<text x="285.9" y="199.5">16</text>
<text x="285.9" y="203">15</text>
<text x="89.3" y="204.8">20</text>
<text x="89.3" y="208.3">21</text>
<text x="94.8" y="206.6">20</text>
<text x="265.9" y="206.6">7</text>
<text x="269.4" y="208.3">A6</text>
<text x="269.4" y="204.8">A5</text>
<text x="280.3" y="204.8">B4</text>
<text x="280.3" y="208.3">B5</text>
<text x="285.9" y="206.6">14</text>
<text x="89.3" y="211.8">22</text>
<text x="89.3" y="215.4">23</text>
<text x="94.8" y="210.1">21</text>
<text x="94.8" y="213.6">22</text>
<text x="265.9" y="213.6">9</text>
<text x="265.9" y="210.1">8</text>
<text x="269.4" y="215.4">A8</text>
<text x="269.4" y="211.8">A7</text>
<text x="280.3" y="211.8">B6</text>
<text x="280.3" y="215.4">B7</text>
<text x="285.9" y="210.1">13</text>
<text x="285.9" y="213.6">12</text>
<text x="89.3" y="218.9">24</text>
<text x="94.8" y="217.1">23</text>
<text x="94.8" y="220.7">24</text>
<text x="280.3" y="218.9">B8</text>
<text x="285.9" y="217.1">11</text>
<text x="89.3" y="222.4">25</text>
<text x="94.8" y="224.2">25</text>
</g>
<g font-size="3.2" fill="#f00">
<text x="277.8" y="28.4">VCC</text>
<text x="285.9" y="26.6">20</text>
<text x="277.8" y="81.3">VCC</text>
<text x="285.9" y="79.6">20</text>
<text x="277.8" y="134.2">VCC</text>
<text x="285.9" y="132.5">20</text>
<text x="285.9" y="185.4">20</text>
<text x="277.8" y="187.1">VCC</text>
</g>
<g font-size="3.2">
<text x="263.9" y="58.4">10</text>
<text x="269.4" y="60.1">GND</text>
<text x="263.9" y="111.3">10</text>
<text x="269.4" y="113.1">GND</text>
<text x="263.9" y="164.2">10</text>
<text x="269.4" y="166">GND</text>
<text x="263.9" y="217.1">10</text>
<text x="269.4" y="218.9">GND</text>
</g>
</svg>
